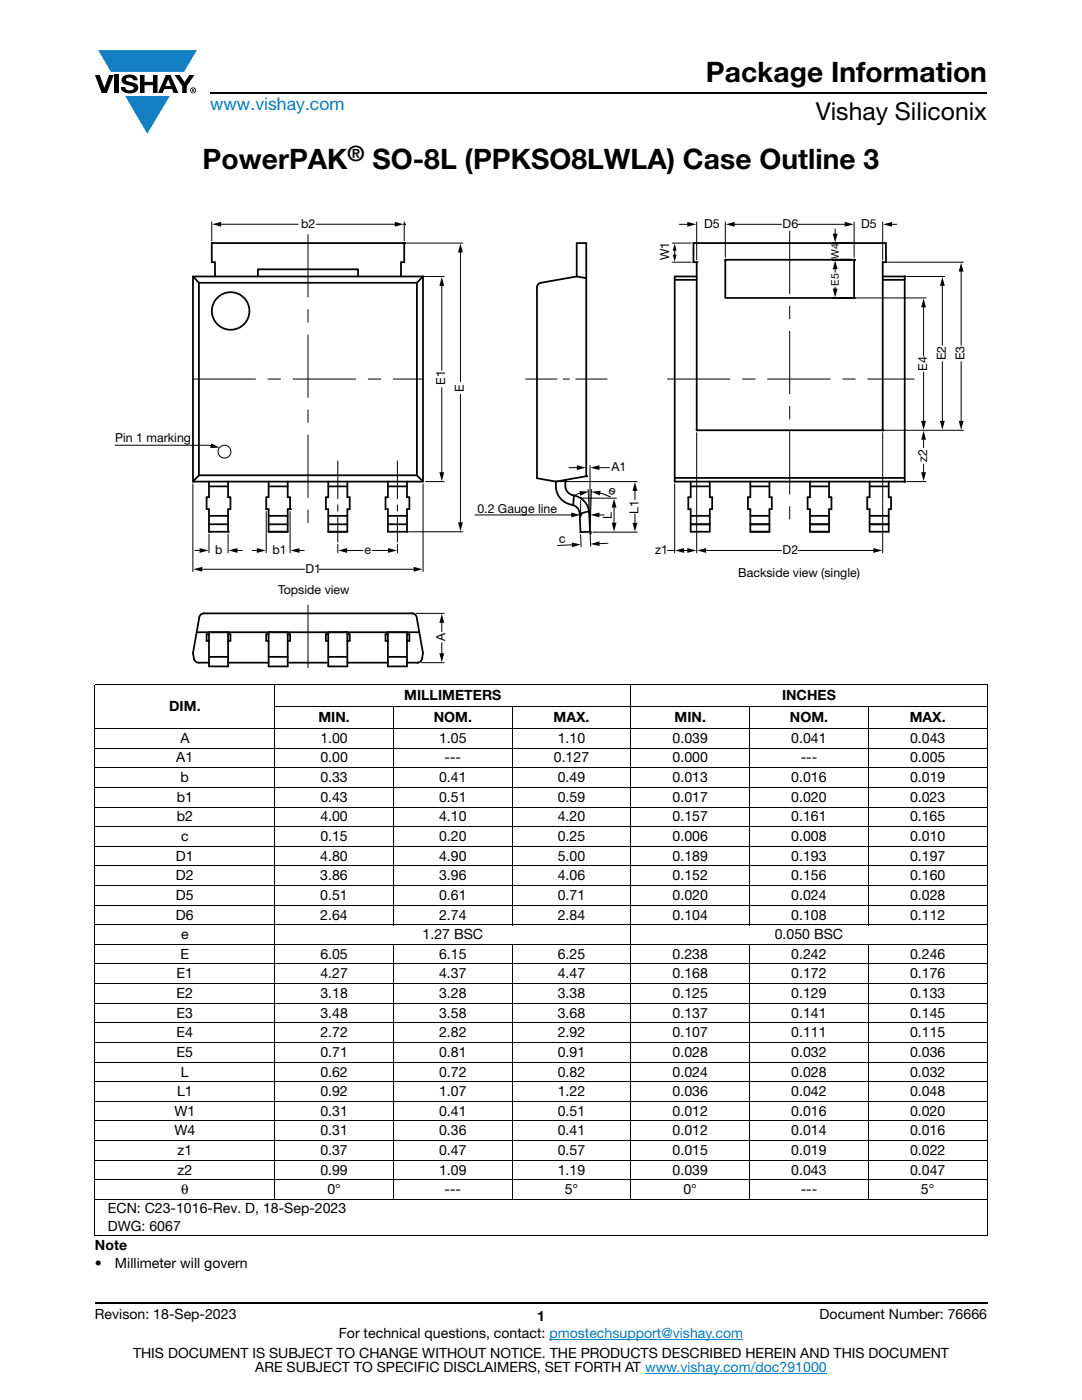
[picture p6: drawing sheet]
<svg xmlns="http://www.w3.org/2000/svg" width="216mm" height="279mm" viewBox="0 0 216 279" stroke-linecap="round" stroke-linejoin="round" font-family="sans-serif">
<g fill="#147fc3">
<path d="M19.6 10h19.7l-2.6 4.3h-1.1h-13.5z"/>
<path d="M25 19.2h8.9l-4.5 7.5z"/>
</g>
<g fill="#000">
<path d="M18.9 15h1l.9 2.5 1-2.5h.9l-1.4 3.6h-1zM22.9 15h.9v3.6h-.9zM24.6 15.3a2.1 2.1 0 0 1 2.8 .3l.1 .4h-.9a.79 .79 0 0 0-.7-.5 .79 .79 0 0 0-.8 .4l.3 .3 1 .2a1.08 1.08 0 0 1 1.2 1 1.08 1.08 0 0 1-1.1 1.2 1.73 1.73 0 0 1-2.4-1.2h.9a.96 .96 0 0 0 .8 .6 .96 .96 0 0 0 .9-.4 1.31 1.31 0 0 0-1.2-.6 1.03 1.03 0 0 1-1.1-.6 1.03 1.03 0 0 1 .2-1.1zM27.9 15h.9v1.3h1.7v-1.3h.9v3.6h-.9v-1.6h-1.7v1.6h-.9zM34.8 15h1.1l.9 1.4 1-1.4h1l-1.5 2.2v1.4h-.9v-1.4z"/>
<path d="M33.6 15.9l.5 1.3h-1.1zM33.1 15l-1.6 3.6h1l.3-.8h1.5l.3 .8h1l-1.6-3.6z"/>
<path d="M38.4 17.8h.2v.2h-.2zM38.3 17.7v.7h.1v-.3l.4 .3-.2-.3 .2-.2-.1-.2z"/>
<path d="M38.1 18a.46 .46 0 0 1 .9 0 .46 .46 0 0 1-.9 0zM37.9 18a.6 .6 0 0 0 1.2 0 .6 .6 0 0 0-1.2 0z"/>
</g>
<path d="M42 18.6h155M18.9 260h178.1" fill="none" stroke="#000" stroke-width=".36"/>
<path d="M109.6 267.3h38.7M128.7 274h36.3" fill="none" stroke="#007ec4" stroke-width=".2"/>
<g fill="none" stroke="#000" stroke-width=".2">
<path d="M18.9 136.6h178.1M18.9 136.7v109.8M54.8 136.5v103M125.9 136.5v103M197 136.7v109.8M18.9 145.4h178.1M18.9 149.3h178.1M18.9 153.2h178.1M18.9 157.1h178.1M54.7 141h142.3M78.5 140.9v43.7M102.2 140.9v43.7"/>
<path d="M149.6 140.9v43.7M173.3 140.9v43.7M18.9 161.1h178.1M18.9 165h178.1M18.9 168.9h178.1M18.9 172.8h178.1M18.9 176.7h178.1M18.9 180.6h178.1M18.9 184.6h178.1M18.9 188.5h178.1M18.9 192.4h178.1M18.9 196.3h178.1"/>
<path d="M78.5 188.4v51.1M102.2 188.4v51.1M149.6 188.4v51.1M173.3 188.4v51.1M18.9 200.2h178.1M18.9 204.1h178.1M18.9 208h178.1M18.9 212h178.1M18.9 215.9h178.1M18.9 219.8h178.1M18.9 223.7h178.1M18.9 227.6h178.1"/>
<path d="M18.9 231.5h178.1M18.9 235.5h178.1M18.9 239.4h178.1M18.9 246.6h178.1"/>
</g>
<g fill="none" stroke="#000001" stroke-width=".35">
<path d="M38.5 55.2h45.9v40.9h-45.9zM38.5 55.2l1.2 1.2M39.7 56.4h43.5M39.7 56.4v38.5M42.3 48.5v3.8h.6v2.9M51.5 55.2v-1.4h20v1.4M80.7 48.5h-38.4M80.7 48.5v3.8h-.7v2.9M84.4 55.2l-1.2 1.2v38.5l1.2 1.2M115.1 55.2v-6.7h1.9v46.5l-6.1 1.1M115.1 55.2l-7.2 1.2a.94 .94 0 0 0-.8 1v38l3.8 .7M115.1 55.2l1.9 .3"/>
<path d="M134.6 55.8h4.4M138.4 48.5h38.4v3.8h-.7v33.6h-37.1v-33.6h-.6zM144.7 51.8h25.7v7.7h-25.7zM176.1 55.8h4.4M176.1 55.2h4.4v40.9h-45.9v-40.9h4.4M41.7 96.1v3.1h-.5v2.4h.5v4.5h3.8v-4.5h.5v-2.4h-.5v-3.1M41.7 97.1h3.8M53.6 96.1v3.1h-.5v2.4h.5v4.5h3.8v-4.5h.5v-2.4h-.5v-3.1M53.6 97.1h3.8M65.5 96.1v3.1h-.5v2.4h.5v4.5h3.8v-4.5h.5v-2.4h-.5v-3.1M65.5 97.1h3.8M77.4 96.1v3.1h-.5v2.4h.5v4.5h3.8v-4.5h.5v-2.4h-.5v-3.1"/>
<path d="M77.4 97.1h3.8M83.2 94.9h-43.5l-1.2 1.2M112.8 95.8a2.68 2.68 0 0 0 .8 2.7l.4 .2a4 4 0 0 1 3.6 3.7l.1 3.7-1.9 .1-.1-3.7a2.15 2.15 0 0 0-2.3-1.9 4 4 0 0 1-2.5-4.5M114.5 98.9l-.1 1.9M134.6 95.4h45.9M137.8 96.1v3.1h-.5v2.4h.5v4.5h3.8v-4.5h.5v-2.4h-.5v-3.1M137.8 97.1h3.8M149.7 96.1v3.1h-.5v2.4h.5v4.5h3.8v-4.5h.5v-2.4h-.5v-3.1M149.7 97.1h3.8M161.6 96.1v3.1h-.5v2.4h.5v4.5h3.8v-4.5h.5v-2.4h-.5v-3.1M161.6 97.1h3.8M173.5 96.1v3.1h-.5v2.4h.5v4.5h3.8v-4.5h.5v-2.4h-.5v-3.1"/>
<path d="M173.5 97.1h3.8M41.7 104.6h3.8M41.7 102.9h3.8M53.6 102.9h3.8M53.6 104.6h3.8M65.5 102.9h3.8M65.5 104.6h3.8M77.4 104.6h3.8M77.4 102.9h3.8M117.5 102l-1.8 .5M137.8 104.6h3.8M137.8 102.9h3.8"/>
<path d="M149.7 104.6h3.8M149.7 102.9h3.8M161.6 104.6h3.8M161.6 102.9h3.8M173.5 104.6h3.8M173.5 102.9h3.8M41.7 126.6h-.5v1.3h.5M41.7 126.2h3.8v6.8h-3.8zM41.7 131.1h3.8M45.5 126.6h.5v1.3h-.5M53.6 126.6h-.5v1.3h.5M53.6 126.2h3.8v6.8h-3.8z"/>
<path d="M53.6 131.1h3.8M57.4 126.6h.5v1.3h-.5M65.5 126.6h-.5v1.3h.5M65.5 126.2h3.8v6.8h-3.8zM65.5 131.1h3.8M69.3 126.6h.5v1.3h-.5M77.4 126.2h3.8v6.8h-3.8zM77.4 131.1h3.8M77.4 126.6h-.5v1.3h.5M81.2 126.6h.5v1.3h-.5"/>
<circle cx="46" cy="62.1" r="3.7"/>
</g>
<path d="M61.5 46.8v57.8M157.6 46.1v58.5M38.5 75.6h45.9M133.2 75.6h49.2M61.5 120.8v14.6" fill="none" stroke="#000001" stroke-width=".2" stroke-dasharray="12.5 2.5 2.5 2.5"/>
<path d="M67.4 92v16.2M79.3 92v16.2" fill="none" stroke="#000001" stroke-width=".2" stroke-dasharray="7.5 1.2 1.2 1.2"/>
<path d="M121.1 75.6h-16.6" fill="none" stroke="#000001" stroke-width=".2" stroke-dasharray="6.2 1.2 1.2 1.2"/>
<path d="M41.7 106.6v3.7M45.5 106.6v3.7M47.1 109.9h1.2" fill="none" stroke="#000001" stroke-width=".2"/>
<path d="M45.6 109.9l1.8-.5v.9z" fill="#000001"/>
<path d="M38.9 109.9h1.3" fill="none" stroke="#000001" stroke-width=".2"/>
<path d="M39.8 109.4l1.8 .5-1.8 .4z" fill="#000001"/>
<path d="M50.3 109.9h1.3M53.1 102.1v8.2M57.9 102.1v8.2" fill="none" stroke="#000001" stroke-width=".2"/>
<path d="M51.2 109.4l1.8 .5-1.8 .4z" fill="#000001"/>
<path d="M59.4 109.9h1.3" fill="none" stroke="#000001" stroke-width=".2"/>
<path d="M58 109.9l1.8-.5v.9z" fill="#000001"/>
<path d="M67.4 108.6v1.7M68.9 109.9h3.5M79.3 108.6v1.7" fill="none" stroke="#000001" stroke-width=".2"/>
<path d="M67.5 109.9l1.8-.5v.9z" fill="#000001"/>
<path d="M74.3 109.9h3.5" fill="none" stroke="#000001" stroke-width=".2"/>
<path d="M77.4 109.4l1.8 .5-1.8 .4z" fill="#000001"/>
<path d="M38.5 96.6v17.5M84.4 96.6v17.5M40 113.6h20.8" fill="none" stroke="#000001" stroke-width=".2"/>
<path d="M38.6 113.6l1.8-.5v1z" fill="#000001"/>
<path d="M63.6 113.6h19.3" fill="none" stroke="#000001" stroke-width=".2"/>
<path d="M82.5 113.1l1.8 .5-1.8 .5z" fill="#000001"/>
<path d="M84.9 55.2h3.7M88.2 77.4v17.2M84.9 96.1h3.7" fill="none" stroke="#000001" stroke-width=".2"/>
<path d="M87.7 94.2h.9l-.4 1.8z" fill="#000001"/>
<path d="M88.2 56.7v17.2" fill="none" stroke="#000001" stroke-width=".2"/>
<path d="M88.2 55.3l.4 1.8h-.9z" fill="#000001"/>
<path d="M42.3 44.3v3.7M43.8 44.8h15.7M80.7 44.3v3.7" fill="none" stroke="#000001" stroke-width=".2"/>
<path d="M42.3 44.8l1.8-.5v.9z" fill="#000001"/>
<path d="M63.1 44.8h16" fill="none" stroke="#000001" stroke-width=".2"/>
<path d="M78.8 44.3l1.8 .5-1.8 .4z" fill="#000001"/>
<path d="M139 86.3v24M176.1 86.3v24M140.6 109.9h15.3" fill="none" stroke="#000001" stroke-width=".2"/>
<path d="M139.1 109.9l1.8-.5v.9z" fill="#000001"/>
<path d="M159.2 109.9h15.4" fill="none" stroke="#000001" stroke-width=".2"/>
<path d="M174.3 109.4l1.7 .5-1.7 .4z" fill="#000001"/>
<path d="M181 55.2h7.5M188 72.2v12.1" fill="none" stroke="#000001" stroke-width=".2"/>
<path d="M187.6 84h.9l-.5 1.8z" fill="#000001"/>
<path d="M188 56.7v12.2" fill="none" stroke="#000001" stroke-width=".2"/>
<path d="M188 55.3l.5 1.8h-.9z" fill="#000001"/>
<path d="M81.1 48.5h11.2M91.9 50.1v26.1M81.7 106.1h10.6" fill="none" stroke="#000001" stroke-width=".2"/>
<path d="M91.9 48.6l.5 1.8h-1z" fill="#000001"/>
<path d="M91.9 78.7v25.9" fill="none" stroke="#000001" stroke-width=".2"/>
<path d="M91.4 104.2h1l-.5 1.8z" fill="#000001"/>
<path d="M83 122.4h5.6M84.1 132.2h4.5M88.2 124v2.1" fill="none" stroke="#000001" stroke-width=".2"/>
<path d="M88.2 122.5l.4 1.8h-.9z" fill="#000001"/>
<path d="M88.2 128.3v2.4" fill="none" stroke="#000001" stroke-width=".2"/>
<path d="M87.7 130.4h.9l-.4 1.8z" fill="#000001"/>
<path d="M134.2 52.3h3.7M134.2 48.5h3.7M134.6 49.8v1.3" fill="none" stroke="#000001" stroke-width=".2"/>
<g fill="#000001">
<path d="M134.2 50.8h.8l-.4 1.4z"/>
<path d="M134.6 48.6l.4 1.4h-.8z"/>
</g>
<path d="M134.6 96.6v13.7M136.2 109.9h1.3" fill="none" stroke="#000001" stroke-width=".2"/>
<g fill="#000001">
<path d="M137.1 109.4l1.8 .5-1.8 .4z"/>
<path d="M134.7 109.9l1.8-.5v.9z"/>
</g>
<path d="M177.2 52.3h15.1M191.8 72.2v12.1M176.6 85.9h15.7M133.2 109.9h1.4" fill="none" stroke="#000001" stroke-width=".2"/>
<path d="M191.3 84h1l-.5 1.8z" fill="#000001"/>
<path d="M191.8 53.9v15" fill="none" stroke="#000001" stroke-width=".2"/>
<path d="M191.8 52.4l.5 1.8h-1z" fill="#000001"/>
<path d="M144.7 44.3v7.1M146.3 44.8h9.6M170.4 44.3v7.1" fill="none" stroke="#000001" stroke-width=".2"/>
<path d="M144.8 44.8l1.8-.5v.9z" fill="#000001"/>
<path d="M159.2 44.8h9.7" fill="none" stroke="#000001" stroke-width=".2"/>
<path d="M168.6 44.3l1.7 .5-1.7 .4z" fill="#000001"/>
<path d="M166.2 59.5h3.8M166.2 51.8h3.8" fill="none" stroke="#000001" stroke-width=".35"/>
<path d="M166.6 57.3v.6" fill="none" stroke="#000001" stroke-width=".2"/>
<path d="M166.2 57.6h.9l-.5 1.8z" fill="#000001"/>
<path d="M170.9 59.5h13.9M184.3 61v10" fill="none" stroke="#000001" stroke-width=".2"/>
<path d="M184.3 59.5l.5 1.8h-1z" fill="#000001"/>
<path d="M184.3 74.3v10" fill="none" stroke="#000001" stroke-width=".2"/>
<path d="M183.8 84h1l-.5 1.8z" fill="#000001"/>
<path d="M181 96.1h3.8M184.3 87.4v2" fill="none" stroke="#000001" stroke-width=".2"/>
<path d="M184.3 86l.5 1.7h-1z" fill="#000001"/>
<path d="M184.3 92.6v2" fill="none" stroke="#000001" stroke-width=".2"/>
<path d="M183.8 94.2h1l-.5 1.8z" fill="#000001"/>
<path d="M166.2 51.8h3.8M166.2 48.5h3.8" fill="none" stroke="#000001" stroke-width=".35"/>
<path d="M166.6 53.4v.9" fill="none" stroke="#000001" stroke-width=".2"/>
<path d="M166.6 51.9l.5 1.8h-.9z" fill="#000001"/>
<path d="M166.6 45.7v1.3" fill="none" stroke="#000001" stroke-width=".2"/>
<path d="M166.2 46.6h.9l-.5 1.8z" fill="#000001"/>
<path d="M135.5 44.8h2M139 44.3v7.6" fill="none" stroke="#000001" stroke-width=".2"/>
<path d="M137.1 44.3l1.8 .5-1.8 .4z" fill="#000001"/>
<path d="M176.1 44.3v7.6M177.7 44.8h1.2" fill="none" stroke="#000001" stroke-width=".2"/>
<path d="M176.2 44.8l1.8-.5v.9z" fill="#000001"/>
<path d="M113.5 93.3h1.9M117.7 92.9v12.8" fill="none" stroke="#000001" stroke-width=".2"/>
<path d="M115.1 92.9l1.8 .4-1.8 .5z" fill="#000001"/>
<path d="M119.3 93.3h2.3" fill="none" stroke="#000001" stroke-width=".2"/>
<path d="M117.8 93.3l1.8-.4v.9z" fill="#000001"/>
<path d="M111.4 96.1h15.8M126.7 97.7v2.1M118.3 106.2h8.9" fill="none" stroke="#000001" stroke-width=".2"/>
<path d="M126.7 96.2l.5 1.8h-1z" fill="#000001"/>
<path d="M126.7 102.6v2.1" fill="none" stroke="#000001" stroke-width=".2"/>
<path d="M126.2 104.3h1l-.5 1.8z" fill="#000001"/>
<path d="M116.3 99.4h6.7M122.5 101v3.7" fill="none" stroke="#000001" stroke-width=".2"/>
<g fill="#000001">
<path d="M122.5 99.5l.5 1.8h-.9z"/>
<path d="M122.1 104.3h.9l-.5 1.8z"/>
</g>
<path d="M115.8 106.7l.2 2.4M117.8 106.6l.1 2.4M121.3 108.4l-2 .1" fill="none" stroke="#000001" stroke-width=".2"/>
<path d="M117.8 108.6l1.8-.6v1z" fill="#000001"/>
<path d="M114.4 108.7l-3.1 .2" fill="none" stroke="#000001" stroke-width=".2"/>
<path d="M114.1 108.3l1.8 .4-1.8 .5z" fill="#000001"/>
<path d="M115.9 99.9v3.3M119.3 102.8h1.2" fill="none" stroke="#000001" stroke-width=".2"/>
<path d="M117.8 102.8l1.8-.5v.9z" fill="#000001"/>
<path d="M94.8 102.8h19.5" fill="none" stroke="#000001" stroke-width=".2"/>
<path d="M114 102.3l1.8 .5-1.8 .4z" fill="#000001"/>
<path d="M117.4 97.7l.1 4.2M118 97.7l-.3 8M119.4 98.3l1.3 .4" fill="none" stroke="#000001" stroke-width=".2"/>
<path d="M118 98.1l1.8-.2-.1 1z" fill="#000001"/>
<path d="M116 98.4l-1.1 .3M120.7 98.7l1.1 .5" fill="none" stroke="#000001" stroke-width=".2"/>
<g fill="#000001">
<path d="M115.6 98l1.9 .1-1.7 .8z"/>
<circle cx="45.5" cy="106.1" r=".18"/>
<circle cx="41.7" cy="106.1" r=".18"/>
<circle cx="53.1" cy="101.6" r=".18"/>
<circle cx="57.9" cy="101.6" r=".18"/>
<circle cx="38.5" cy="96.1" r=".18"/>
<circle cx="84.4" cy="96.1" r=".18"/>
<circle cx="84.4" cy="55.2" r=".18"/>
<circle cx="42.3" cy="48.5" r=".18"/>
<circle cx="80.7" cy="48.5" r=".18"/>
<circle cx="80.7" cy="44.8" r=".18"/>
<circle cx="139" cy="85.9" r=".18"/>
<circle cx="176.1" cy="85.9" r=".18"/>
<circle cx="180.5" cy="55.2" r=".18"/>
<circle cx="81.2" cy="106.1" r=".18"/>
<circle cx="82.2" cy="122.4" r=".18"/>
<circle cx="83.3" cy="132.3" r=".18"/>
<circle cx="138.4" cy="52.3" r=".18"/>
<circle cx="138.4" cy="48.5" r=".18"/>
<circle cx="134.6" cy="96.1" r=".18"/>
<circle cx="176.8" cy="52.3" r=".18"/>
<circle cx="144.7" cy="51.8" r=".18"/>
<circle cx="170.4" cy="51.8" r=".18"/>
<circle cx="170.4" cy="59.5" r=".18"/>
<circle cx="166.6" cy="51.8" r=".18"/>
<circle cx="180.5" cy="96.1" r=".18"/>
<circle cx="170.4" cy="48.5" r=".18"/>
<circle cx="166.6" cy="48.5" r=".18"/>
<circle cx="139" cy="52.3" r=".18"/>
<circle cx="176.1" cy="52.3" r=".18"/>
<circle cx="117" cy="95" r=".18"/>
<circle cx="112.8" cy="95.8" r=".18"/>
<circle cx="117.7" cy="106.1" r=".18"/>
<circle cx="110.9" cy="96.1" r=".18"/>
<circle cx="115.8" cy="106.2" r=".18"/>
<circle cx="115.9" cy="99.4" r=".18"/>
<circle cx="115.9" cy="102.8" r=".18"/>
<circle cx="117.7" cy="106.4" r=".18"/>
<circle cx="117.6" cy="102.4" r=".18"/>
</g>
<path d="M39.2 126.2h44.5M41.7 132.2h-2.1a.94 .94 0 0 1-.9-.7l-.2-1.2 1.3-7.1a.94 .94 0 0 1 .9-.8h41.5a.94 .94 0 0 1 .9 .8l1.3 7.1-.2 1.2a.94 .94 0 0 1-.9 .7h-2.1M45.5 132.2h8.1M57.4 132.2h8.1M69.3 132.2h8.1" fill="none" stroke="#000001" stroke-width=".35"/>
<g fill="none" stroke="#000001" stroke-width=".2">
<path d="M23 88.9h18.7l.7 .1"/>
<circle cx="44.8" cy="90.1" r="1.28"/>
</g>
<path d="M42.2 88.5l1.6 .8-1.9 .1z" fill="#000001"/>
<g font-size="5.6">
<text x="140.9" y="16.4">Package Information</text>
<text x="40.4" y="33.8">PowerPAK</text>
<text x="74.3" y="33.8">SO-8L (PPKSO8LWLA) Case Outline 3</text>
</g>
<text font-size="4.9" x="162.8" y="24">Vishay Siliconix</text>
<text font-size="4.2" x="69.4" y="32.1">®</text>
<text font-size="3.5" fill="#007ec4" x="42" y="21.9">www.vishay.com</text>
<g font-size="2.8">
<text x="33.8" y="141.9">DIM.</text>
<text x="80.7" y="139.7">MILLIMETERS</text>
<text x="156" y="139.7">INCHES</text>
<text x="36" y="148.3">A</text>
<text x="63.5" y="144.1">MIN.</text>
<text x="63.9" y="148.3">1.00</text>
<text x="86.6" y="144.1">NOM.</text>
<text x="87.6" y="148.3">1.05</text>
<text x="110.5" y="144.1">MAX.</text>
<text x="111.3" y="148.3">1.10</text>
<text x="134.2" y="148.3">0.039</text>
<text x="134.6" y="144.1">MIN.</text>
<text x="157.6" y="144.1">NOM.</text>
<text x="157.9" y="148.3">0.041</text>
<text x="181.5" y="144.1">MAX.</text>
<text x="181.6" y="148.3">0.043</text>
<text x="35.2" y="152.2">A1</text>
<text x="63.9" y="152.2">0.00</text>
<text x="88.7" y="152.2">---</text>
<text x="110.5" y="152.2">0.127</text>
<text x="134.2" y="152.2">0.000</text>
<text x="159.8" y="152.2">---</text>
<text x="181.6" y="152.2">0.005</text>
<text x="35.3" y="160">b1</text>
<text x="36" y="156.1">b</text>
<text x="63.9" y="160">0.43</text>
<text x="63.9" y="156.1">0.33</text>
<text x="87.6" y="160">0.51</text>
<text x="87.6" y="156.1">0.41</text>
<text x="111.3" y="160">0.59</text>
<text x="111.3" y="156.1">0.49</text>
<text x="134.2" y="160">0.017</text>
<text x="134.2" y="156.1">0.013</text>
<text x="157.9" y="160">0.020</text>
<text x="157.9" y="156.1">0.016</text>
<text x="181.6" y="160">0.023</text>
<text x="181.6" y="156.1">0.019</text>
<text x="35.3" y="163.9">b2</text>
<text x="36.1" y="167.8">c</text>
<text x="63.9" y="163.9">4.00</text>
<text x="63.9" y="167.8">0.15</text>
<text x="87.6" y="163.9">4.10</text>
<text x="87.6" y="167.8">0.20</text>
<text x="111.3" y="163.9">4.20</text>
<text x="111.3" y="167.8">0.25</text>
<text x="134.2" y="163.9">0.157</text>
<text x="134.2" y="167.8">0.006</text>
<text x="157.9" y="163.9">0.161</text>
<text x="157.9" y="167.8">0.008</text>
<text x="181.6" y="163.9">0.165</text>
<text x="181.6" y="167.8">0.010</text>
<text x="35.1" y="171.7">D1</text>
<text x="63.9" y="171.7">4.80</text>
<text x="87.6" y="171.7">4.90</text>
<text x="111.3" y="171.7">5.00</text>
<text x="134.2" y="171.7">0.189</text>
<text x="157.9" y="171.7">0.193</text>
<text x="181.6" y="171.7">0.197</text>
<text x="35.1" y="175.7">D2</text>
<text x="35.1" y="179.6">D5</text>
<text x="63.9" y="175.7">3.86</text>
<text x="63.9" y="179.6">0.51</text>
<text x="87.6" y="175.7">3.96</text>
<text x="87.6" y="179.6">0.61</text>
<text x="111.3" y="175.7">4.06</text>
<text x="111.3" y="179.6">0.71</text>
<text x="134.2" y="175.7">0.152</text>
<text x="134.2" y="179.6">0.020</text>
<text x="157.9" y="175.7">0.156</text>
<text x="157.9" y="179.6">0.024</text>
<text x="181.6" y="175.7">0.160</text>
<text x="181.6" y="179.6">0.028</text>
<text x="35.1" y="183.5">D6</text>
<text x="63.9" y="183.5">2.64</text>
<text x="87.6" y="183.5">2.74</text>
<text x="111.3" y="183.5">2.84</text>
<text x="134.2" y="183.5">0.104</text>
<text x="157.9" y="183.5">0.108</text>
<text x="181.6" y="183.5">0.112</text>
<text x="36" y="191.3">E</text>
<text x="36.1" y="187.4">e</text>
<text x="63.9" y="191.3">6.05</text>
<text x="84.3" y="187.4">1.27 BSC</text>
<text x="87.6" y="191.3">6.15</text>
<text x="111.3" y="191.3">6.25</text>
<text x="134.2" y="191.3">0.238</text>
<text x="154.6" y="187.4">0.050 BSC</text>
<text x="157.9" y="191.3">0.242</text>
<text x="181.6" y="191.3">0.246</text>
<text x="35.2" y="195.3">E1</text>
<text x="63.9" y="195.3">4.27</text>
<text x="87.6" y="195.3">4.37</text>
<text x="111.3" y="195.3">4.47</text>
<text x="134.2" y="195.3">0.168</text>
<text x="157.9" y="195.3">0.172</text>
<text x="181.6" y="195.3">0.176</text>
<text x="35.2" y="199.2">E2</text>
<text x="35.2" y="203.1">E3</text>
<text x="63.9" y="199.2">3.18</text>
<text x="63.9" y="203.1">3.48</text>
<text x="87.6" y="199.2">3.28</text>
<text x="87.6" y="203.1">3.58</text>
<text x="111.3" y="199.2">3.38</text>
<text x="111.3" y="203.1">3.68</text>
<text x="134.2" y="199.2">0.125</text>
<text x="134.2" y="203.1">0.137</text>
<text x="157.9" y="199.2">0.129</text>
<text x="157.9" y="203.1">0.141</text>
<text x="181.6" y="199.2">0.133</text>
<text x="181.6" y="203.1">0.145</text>
<text x="35.2" y="207">E4</text>
<text x="63.9" y="207">2.72</text>
<text x="87.6" y="207">2.82</text>
<text x="111.3" y="207">2.92</text>
<text x="134.2" y="207">0.107</text>
<text x="157.9" y="207">0.111</text>
<text x="181.6" y="207">0.115</text>
<text x="35.2" y="210.9">E5</text>
<text x="36.1" y="214.8">L</text>
<text x="63.9" y="214.8">0.62</text>
<text x="63.9" y="210.9">0.71</text>
<text x="87.6" y="214.8">0.72</text>
<text x="87.6" y="210.9">0.81</text>
<text x="111.3" y="214.8">0.82</text>
<text x="111.3" y="210.9">0.91</text>
<text x="134.2" y="214.8">0.024</text>
<text x="134.2" y="210.9">0.028</text>
<text x="157.9" y="214.8">0.028</text>
<text x="157.9" y="210.9">0.032</text>
<text x="181.6" y="214.8">0.032</text>
<text x="181.6" y="210.9">0.036</text>
<text x="35.3" y="218.8">L1</text>
<text x="63.9" y="218.8">0.92</text>
<text x="87.6" y="218.8">1.07</text>
<text x="111.3" y="218.8">1.22</text>
<text x="134.2" y="218.8">0.036</text>
<text x="157.9" y="218.8">0.042</text>
<text x="181.6" y="218.8">0.048</text>
<text x="34.8" y="222.7">W1</text>
<text x="34.8" y="226.6">W4</text>
<text x="63.9" y="222.7">0.31</text>
<text x="63.9" y="226.6">0.31</text>
<text x="87.6" y="222.7">0.41</text>
<text x="87.6" y="226.6">0.36</text>
<text x="111.3" y="222.7">0.51</text>
<text x="111.3" y="226.6">0.41</text>
<text x="134.2" y="222.7">0.012</text>
<text x="134.2" y="226.6">0.012</text>
<text x="157.9" y="222.7">0.016</text>
<text x="157.9" y="226.6">0.014</text>
<text x="181.6" y="222.7">0.020</text>
<text x="181.6" y="226.6">0.016</text>
<text x="35.4" y="230.5">z1</text>
<text x="63.9" y="230.5">0.37</text>
<text x="87.6" y="230.5">0.47</text>
<text x="111.3" y="230.5">0.57</text>
<text x="134.2" y="230.5">0.015</text>
<text x="157.9" y="230.5">0.019</text>
<text x="181.6" y="230.5">0.022</text>
<text x="35.4" y="234.4">z2</text>
<text x="36.2" y="238.3">θ</text>
<text x="63.9" y="234.4">0.99</text>
<text x="65.3" y="238.3">0°</text>
<text x="87.6" y="234.4">1.09</text>
<text x="88.7" y="238.3">---</text>
<text x="111.3" y="234.4">1.19</text>
<text x="112.7" y="238.3">5°</text>
<text x="134.2" y="234.4">0.039</text>
<text x="136.4" y="238.3">0°</text>
<text x="157.9" y="234.4">0.043</text>
<text x="159.8" y="238.3">---</text>
<text x="181.6" y="234.4">0.047</text>
<text x="183.8" y="238.3">5°</text>
<text x="21.5" y="242.1">ECN: C23-1016-Rev. D, 18-Sep-2023</text>
<text x="21.5" y="245.7">DWG: 6067</text>
<text x="18.9" y="249.6">Note</text>
<text x="18.9" y="253.1">•</text>
<text x="22.9" y="253.1">Millimeter will govern</text>
<text x="18.9" y="263.3">Revison: 18-Sep-2023</text>
<text x="107.2" y="263.6">1</text>
<text x="163.6" y="263.3">Document Number: 76666</text>
<text x="67.6" y="267.1">For technical questions, contact: pmostechsupport@vishay.com</text>
<text x="26.5" y="271">THIS DOCUMENT IS SUBJECT TO CHANGE WITHOUT NOTICE. THE PRODUCTS DESCRIBED HEREIN AND THIS DOCUMENT</text>
<text x="50.9" y="273.8">ARE SUBJECT TO SPECIFIC DISCLAIMERS, SET FORTH AT www.vishay.com/doc?91000</text>
</g>
<g font-size="2.5" fill="#000001">
<text x="60.1" y="45.5">b2</text>
<text x="140.5" y="45.5">D5</text>
<text x="156.2" y="45.5">D6</text>
<text x="171.9" y="45.5">D5</text>
<text x="133.5" y="52" transform="rotate(-90 133.5 52)">W1</text>
<text x="188.7" y="71.9" transform="rotate(-90 188.7 71.9)">E2</text>
<text x="192.5" y="71.9" transform="rotate(-90 192.5 71.9)">E3</text>
<text x="88.9" y="76.8" transform="rotate(-90 88.9 76.8)">E1</text>
<text x="185" y="74" transform="rotate(-90 185 74)">E4</text>
<text x="92.6" y="78.1" transform="rotate(-90 92.6 78.1)">E</text>
<text x="23" y="88.3">Pin 1 marking</text>
<text x="122" y="94">A1</text>
<text x="185" y="92.2" transform="rotate(-90 185 92.2)">z2</text>
<text x="121.3" y="98.4" transform="rotate(22 121.3 98.4)">ɵ</text>
<text x="95.2" y="102.3">0.2 Gauge line</text>
<text x="122.1" y="103.5" transform="rotate(-90 122.1 103.5)">L</text>
<text x="127.4" y="102.6" transform="rotate(-90 127.4 102.6)">L1</text>
<text x="42.9" y="110.6">b</text>
<text x="54.4" y="110.6">b1</text>
<text x="72.7" y="110.6">e</text>
<text x="111.6" y="108.4" transform="rotate(-3 111.6 108.4)">c</text>
<text x="130.8" y="110.6">z1</text>
<text x="156.2" y="110.6">D2</text>
<text x="55.5" y="118.5">Topside view</text>
<text x="61" y="114.3">D1</text>
<text x="147.3" y="115.1">Backside view (single)</text>
<text x="88.9" y="127.9" transform="rotate(-90 88.9 127.9)">A</text>
</g>
<g font-size="2.1" fill="#000001">
<text x="167.3" y="51.7" transform="rotate(-90 167.3 51.7)">W4</text>
<text x="167.3" y="57" transform="rotate(-90 167.3 57)">E5</text>
</g>
</svg>
